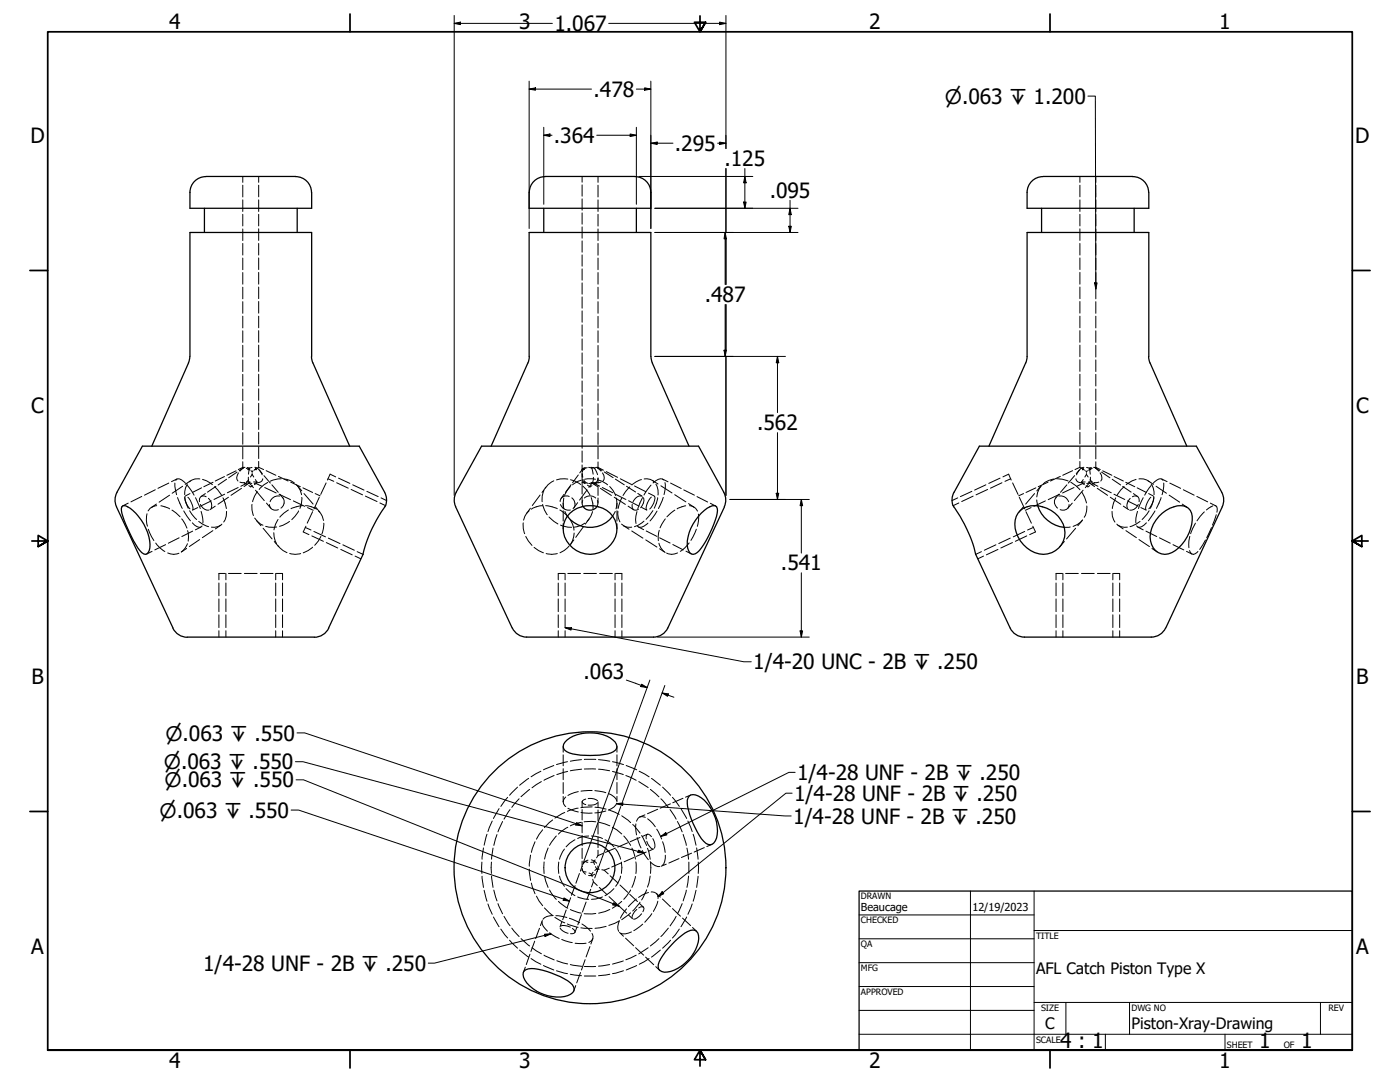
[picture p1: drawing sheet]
<svg xmlns="http://www.w3.org/2000/svg" width="559mm" height="432mm" viewBox="0 0 559 432" stroke-linecap="round" stroke-linejoin="round" font-family="sans-serif">
<!-- layer: Hidden (ANSI) -->
<g fill="none" stroke="#000" stroke-width=".4">
<path d="M96.9 70.4v2.4M96.9 73.9v4.7M96.9 79.8v4.6M103.3 70.4v2.4M103.3 73.9v4.6M103.3 79.8v4.6M232.3 70.4v2.3M232.3 73.8v4.5M232.3 79.4v4.5M238.7 70.4v2.4M238.7 73.9v4.7M238.7 79.8v4.6"/>
<path d="M431 70.4v2.4M431 73.9v4.6M431 79.8v4.6M437.4 70.4v2.4M437.4 73.9v4.7M437.4 79.8v4.6M96.9 85.5v4.7M96.9 91.4v4.6M96.9 97.2v4.6M103.3 85.5v4.7M103.3 91.3v4.6M103.3 97.2v4.6"/>
<path d="M232.3 85v4.5M232.3 90.6v4.5M232.3 96.1v4.5M238.7 85.5v4.7M238.7 91.4v4.6M238.7 97.2v4.7M431 85.5v4.7M431 91.3v4.6M431 97.2v4.6M437.4 85.5v4.7M437.4 91.4v4.6M437.4 97.2v4.6"/>
<path d="M96.9 103v4.6M96.9 108.8v4.6M96.9 114.6v4.7M103.3 102.9v4.7M103.3 108.7v4.7M103.3 114.6v4.6M232.3 101.7v4.5M232.3 107.3v4.5M232.3 112.9v4.5M232.3 118.5v4.5M238.7 103v4.6M238.7 108.8v4.6"/>
<path d="M238.7 114.6v4.7M431 102.9v4.7M431 108.7v4.7M431 114.6v4.6M437.4 103v4.6M437.4 108.8v4.6M437.4 114.6v4.7M96.9 120.4v4.6M96.9 126.2v4.7M96.9 132v4.7M96.9 137.8v4.7M103.3 120.3v4.7"/>
<path d="M103.3 126.2v4.6M103.3 132v4.6M103.3 137.7v4.7M232.3 124.1v4.5M232.3 129.7v4.5M232.3 135.3v4.5M238.7 120.4v4.6M238.7 126.2v4.7M238.7 132v4.7M238.7 137.9v4.6M431 120.3v4.7M431 126.2v4.6"/>
<path d="M431 132v4.6M431 137.7v4.7M437.4 120.4v4.6M437.4 126.2v4.7M437.4 132v4.7M437.4 137.8v4.7M96.9 143.6v4.7M96.9 149.4v4.7M96.9 155.3v4.6M103.3 143.6v4.6M103.3 149.4v4.6M103.3 155.1v4.7"/>
<path d="M232.3 140.8v4.6M232.3 146.4v4.5M232.3 152v4.5M232.3 157.6v4.5M238.7 143.6v4.7M238.7 149.5v4.6M238.7 155.3v4.6M431 143.6v4.6M431 149.4v4.6M431 155.1v4.7M437.4 143.6v4.7M437.4 149.4v4.7"/>
<path d="M437.4 155.3v4.6M96.9 161v4.7M96.9 166.9v4.6M96.9 172.7v4.6M96.9 178.5v4.6M103.3 161v4.6M103.3 166.8v4.6M103.3 172.5v4.7M103.3 178.4v4.6M232.3 163.2v4.5M232.3 168.8v4.5M232.3 174.4v4.5"/>
<path d="M232.3 180v4.5M238.7 161.1v4.6M238.7 166.9v4.6M238.7 172.7v4.7M238.7 178.5v4.6M431 161v4.6M431 166.8v4.6M431 172.5v4.7M431 178.4v4.6M437.4 161v4.7M437.4 166.9v4.6M437.4 172.7v4.6"/>
<path d="M437.4 178.5v4.6M56.6 198.1l-4.3 2.2M62 195.5l-4.3 2.1M67.4 192.8l-4.3 2.1M67.7 197.6l-4.2 2.8M69.8 192.8l.7 4.6M70.2 191.7l.2-.4a2.46 2.46 0 0 1 3.1 1l.5 .5M70.6 191.1l-2.1 1.1M70.9 198.6l1.9 4.3M72.9 194.1l-4.2 2.7M73.8 198.6l1.3 4.2M73.9 198.1a5.7 5.7 0 0 0 1.9 5"/>
<path d="M74.8 193.7l2.7 3.9M74.8 193.2a6.8 6.8 0 0 0-1.1 4.2M75 198.4l1.5 2.4a3.1 3.1 0 0 1 .4 2.7M75.8 197l-1.8 .9M76 191.9l-2.1 1.4M78 198.6l1.9 4.3M79.8 191.1a4.9 4.9 0 0 0-4.2 1.2M80.5 194.7l-3.7 1.8M80.8 191.3l1.7 .6 2.3 1.5M82 197l-1.7 1.1M82.3 198.2a1.71 1.71 0 0 0-2.1 0 1.71 1.71 0 0 0-.6 2M83.2 198.9a3.5 3.5 0 0 1 1.1 4"/>
<path d="M84.3 199.9l-4.3 2.1M85 192.5l-3.7 1.7M85.7 194.2l2.8 3.5M86.2 194.1l-3.4 2.3M89 198.7l1.4 4.2M89.6 190.2l-3.7 1.8M89.7 197.2l-4.3 2.1M90.4 191.3l-3.3 2.2M91.2 198.4l-4.2 2.8M94.2 187.9l-3.6 1.8M94.6 188.4l-3.4 2.3M95.1 194.6l-4.4 2.1"/>
<path d="M95.2 188.7a2.49 2.49 0 0 0-.2 3.3M95.8 192.4l1.7 .3M96.4 194.9l-4.2 2.8M96.9 184.3v2.3M97 186.5l-1.9 .9M97 186.8l-1.2 1.2M97.2 186.6l-1.7 1.2M97.5 192.7l.4 .2M97.5 186.6h-.6l.1 .2M97.5 192.7l.7 .2M97.8 186.5l-.8 .3M97.8 192.9l.8 .5"/>
<path d="M98.2 193l-2.1 1.1M98.3 186.9l.8 .3M98.5 192.3l-.1 .5M98.5 192.3h1.3M98.7 186.6l.9 .2M99.1 187.3v.1M99.1 190.4l.1 1.5 .4 .8M99.1 187.1h.2M99.3 191.4l-.8 .9M99.3 187.4h.1M99.3 187.3l.1 .1M99.3 193.8l.8 .5 .7-.4"/>
<path d="M99.4 187.4l.4 .2M99.4 192.6l1.8 2M99.5 192.7l-2.1 1.5M99.6 186.8l-.4 2.4M99.6 192.7l-.7 .3M99.6 192.7l.9 .2M100.3 187.9l.3 .3M100.6 186.6l-1 .2M100.6 188.2v.3M100.6 189v.4M100.6 189.4l-.7 1M100.6 189.4l.7 1"/>
<path d="M101 187.9l-.4 .3M101.2 192.3h1.4M101.7 186.5a3.5 3.5 0 0 1 2.9 3M101.8 187.4h.2M101.8 187.4l-.4 .2M101.9 187.3l-.1 .1M101.9 191.4l.7 .9M102 195.6l3.5 4.2M102 187v.1M102 187l.2 .5M102 187h.5M102.1 187.4l.1 .1"/>
<path d="M102.2 187.4v.1M102.2 193l2.3 1.1M102.2 193l-.7 .4M102.3 192.8l-.1 .2M102.6 192.3l-.2 .2M102.7 196.2l-1.1 1.8-.8 2.2M103.3 186.5l-.4 .3M103.3 186.5l1.9 .9M103.3 184.1v2.4M103.5 187.6l1.2 1.4M104.9 191.1a1.95 1.95 0 0 1-2.5 1.6l-.9 .2M105.3 189.8l2.6 3"/>
<path d="M105.7 194.6l4.5 2.1M106.2 187.8l3.9 1.9M106.9 192.5l-1.5 .9-2 1.9M108.5 193.5l2.6 3M111.1 190.1l3.9 1.9M111.4 197.2l4.6 2.2M111.7 198a3.3 3.3 0 0 0-3.9 2.2M111.7 197.2l1.2 1.5M112.3 191.1h-1.4l-3 .9M112.7 198.6a2.75 2.75 0 0 1-.6 4.2M113.3 191.1l2.9 .8 1.3 .8M116 192.4l3.9 1.8"/>
<path d="M117.1 199.9l4.5 2.2M118.3 193.5a6.8 6.8 0 0 1 2 3.9M118.7 193.8l1.8 2.1M120.5 198.5l-.2 2.3-.6 2.1M120.9 194.7l3.9 1.8M121.3 197l3.7 4.2M125.8 197l2 .9M127.4 198.4l-2.1 4.7M130.2 192.7l-2.2 4.6M130.9 191.1l2.3 1M131.8 189.2l-1.1 2.4M134.4 192.7l4.6 2.1"/>
<path d="M140.1 195.3l4.6 2.2M145.9 198l4.6 2.2M215.6 197.5l-3.1 4.2M217.1 195.8a7.5 7.5 0 0 0-.7 4.4M217.9 194.4l-1.6 2.1M221 191.9a8.2 8.2 0 0 0-3.4 2.9M225 198.8l-.2 2.1 .3 2.2M225.1 197.3l-1.1 1.6M226.6 191.2l-3-.1-1.5 .4M227.2 198.1a2.46 2.46 0 0 0-3.6 2.1M227.6 194.2l-1.2 1.5-1 2M227.7 191.5l1.6 .4 2.5 1.5"/>
<path d="M228 193.4l-2.3 3.1M228.2 198.7a2.77 2.77 0 0 1 .5 4.2M230.8 189.5l-2.3 3.2M232.3 191.5l-1.6 .6-2.2 1.4M232.3 187.9l.1 .3M232.3 189l.1 .4M232.3 185.5v2.3M232.3 188.8v2.3M232.3 192.3v4.9M232.3 198.4v2.4M232.3 192.3h.4M232.3 192.3l1.1 .7"/>
<path d="M232.4 187.4v.1M232.4 187.4l-.1 .2M232.4 188.2l-.1 .3M232.4 189.4l-.1 1M232.4 189.4l.2 1M232.5 191.4l.3 .9 1.1 .5M232.5 187v.2M232.5 187.9l-.1 .3M232.5 187.2v.1M232.5 187.2l-1.1 1.5M232.6 199.8l-.3 1.4 .4 .9M232.7 194l1.5 1.5 1.3 2"/>
<path d="M232.9 187.4l-.2 .2M232.9 187.1v.3M232.9 187.3v.1M233 191.5l.5 .8M233.1 192.3h.4M233.3 198.8a3.2 3.2 0 0 1 4.4 0M233.4 191.3h4.3M233.5 192.3l1.1 .5M233.6 186.6l-1.1 .6M234.3 195.5l-3 4.1M234.4 186.6l-1.4 .6M234.4 193.6l1.1 .7 .8-.5"/>
<path d="M234.9 186.5l1.3 .3M235.8 186.5l1.4 .3M236 198.6l.6 2.2 .1 2.2M236.2 192.7l-1.2 .3M236.2 192.7l.6 .3M236.2 186.8l.5 2.4M236.3 192.8l2.2 1.4M236.5 192.5l-1.5 2M236.9 190.5l-.3 1.8-.4 .4M237 192.7l.4 .3M237 192.7a1.56 1.56 0 0 0 1.7-1.9v1.9M237 192.7l-1.2 .3"/>
<path d="M237 186.6l-.8 .2M237.2 186.8l1.3 2.6M237.2 193l2.1 1M237.8 186.6l-.6 .2M237.9 186.5l.7 .3M237.9 192.8l-.8 .6M238.2 192.7l-.7 .2M238.2 192.7l-.4 .2M238.4 186.5l.3 .1-.1 .2M238.4 199.8l.2 1.4-.3 .9M238.4 186.6l1.9 1.2M238.6 186.8l1.3 1.2"/>
<path d="M238.6 186.5l2.3 1.1M238.7 191.5l1.6 .6 2.2 1.4M238.7 184.3v2.3M238.7 193.7v4M238.7 198.8v2M239.6 194.9l4.4 2.8M239.9 192.4l-1.7 .3M240.4 194.6l4.2 2.1M240.5 188.7a2.49 2.49 0 0 1 .2 3.3M241.2 188.3l3.5 2.3M242 188.2l4.5 2.3M243.3 194.2l1.4 1.5 1 2"/>
<path d="M245.2 198.4l4.4 2.9M245.6 191.2l3.6 2.3M245.6 197.2l4.2 2.1M246 198.8a7.5 7.5 0 0 1-.1 4.3M247.6 191.1l4.5 2.3M248.2 198.8l-1.4 4.1M250.1 194.1l3.6 2.2M250.9 199.8l4.2 2.2M251.4 194.3l-2.7 3.4M253.2 193.9l4.5 2.3M254.6 196.9l1.7 1.2M256 191.4l-2.2 .9-1.6 1.2"/>
<path d="M256 197.9a3.3 3.3 0 0 0-3.3 2.4M256.5 198.6l-1.9 4.4M256.8 198.6a3.4 3.4 0 0 1-1.1 4M257.1 191.1a4.1 4.1 0 0 1 4 1.3M258.8 196.8l2.3 1.1M259.8 193.6l-2.8 3.9M260 198.4l-1.6 2.4a2.49 2.49 0 0 0-.3 2.7M260.4 191.7l2.2 1.5M261.2 198.1a5.2 5.2 0 0 1-1.9 5M261.8 193.2a6.5 6.5 0 0 1 .8 4.3M262.5 198.6l-.5 2.2-.9 2M263.8 193.9l4.4 2.8"/>
<path d="M264.5 191.2l2.1 1.1M264.7 198.5l-1.9 4.4M264.9 191.5a2.36 2.36 0 0 0-3.2 .4l-1 .8M265.4 192.6a9.6 9.6 0 0 1-.4 4.8M267.7 192.8l4.2 2.1M269.3 197.4l4.4 2.9M272.9 195.5l4.3 2.1M278.2 198.2l4.2 2.1M388.4 198l-4.5 2.2M394.2 195.3l-4.6 2.2M399.9 192.7l-4.5 2.1M402.6 189.2l1 2.4"/>
<path d="M403.4 191.1l-2.3 1M404.2 192.7l2.1 4.6M406.8 198.4l2.2 4.7M408.6 197l-2 .9M412.9 197l-3.5 4.2M413.4 194.7l-3.9 1.8M413.8 199.5l.4 2.4M415.5 194a7.2 7.2 0 0 0-1.7 4.3M415.6 193.8l-1.8 2.1M417.3 199.9l-4.6 2.2M418.3 192.4l-3.9 1.8M420.6 191.2a7.6 7.6 0 0 0-4.2 2"/>
<path d="M421.6 198.6a2.75 2.75 0 0 0 .5 4.2M421.8 191.1l2.3 .2 2.2 .7M422.7 198a3.3 3.3 0 0 1 3.8 2.2M422.7 197.2l-1.3 1.5M423 197.2l-4.6 2.2M423.2 190.1l-3.9 1.9M425.8 193.5l-2.5 3M427.4 192.5l2 1.3 1.6 1.7M428.1 187.8l-3.9 1.9M428.7 194.6l-4.6 2.1M428.9 189.8l-2.5 3M429.5 191.1a1.93 1.93 0 0 0 2.4 1.6l1 .2"/>
<path d="M430.8 187.6l-1.2 1.4M431 186.5l.2 .1M431 186.5l-1.9 .9M431 184.1v2.4M431.4 186.7l.4 .2M431.7 192.3h1.4M431.7 192.3l.3 .5M431.8 196.4l1.1 2.1 .7 2.2M432.1 192.8v.2M432.1 187.4v.1M432.1 193l-2.3 1.1M432.1 193l.7 .4"/>
<path d="M432.2 187.4l-.1 .1M432.3 187l.1 .1M432.3 187l-.2 .5M432.3 187l-.3 .1M432.3 195.6l-3.5 4.2M432.4 187.4h.1M432.4 191.4l-.7 .9M432.4 187.3l.1 .1M432.5 187.4l.4 .2M432.6 186.5a3 3 0 0 0-2.6 2.2l-.3 .8M433.3 187.9l.3 .3M433.6 188.2v.3"/>
<path d="M433.6 189v.4M433.6 189.4l.7 1M433.6 189.4l-.6 1M433.7 186.6l1.1 .2M434.1 187.9l-.5 .3M434.5 192.3h1.4M434.7 192.7l.7 .3M434.7 192.7l-.9 .2M434.8 186.8l.4 2.4M434.8 192.7l2.1 1.5M434.9 187.4h.1M434.9 187.4l-.4 .2"/>
<path d="M434.9 192.6l-1.7 2M435 187.3l-.1 .1M435 193.8l-.8 .5-.7-.4M435.1 191.4l.8 .9M435.2 187.1h-.1M435.2 190.4v1.5l-.5 .8M435.2 187.2l.1 .1M435.2 187.1v.1M435.3 187.4l.1 .1M435.6 186.6l-.8 .2M435.9 192.3l.1 .5M436 186.9l-.8 .3"/>
<path d="M436.1 193l2.1 1.1M436.5 186.5l.8 .3M436.8 186.6h.6l-.1 .2M436.9 192.7l-1.2 .7M436.9 192.7l-.8 .2M437.1 186.6l1.7 1.2M437.3 186.8l1.3 1.2M437.3 186.5l1.9 .9M437.4 184.3v2.3M438 194.9l4.1 2.8M438.6 192.4l-1.7 .3M439.1 188.7a2.62 2.62 0 0 1 .3 3.3"/>
<path d="M439.3 194.6l4.2 2.1M439.7 188.4l3.3 2.3M440.1 187.9l3.7 1.8M443.2 198.4l4.2 2.8M443.9 191.3l3.4 2.2M444.6 197.2l4.3 2.1M444.7 190.2l3.7 1.8M445.3 198.7l-.9 2.1-.4 2.1M448.1 194.1l3.4 2.3M448.7 194.2l-1.3 1.3-1.5 2.2M449.3 192.5l3.6 1.7M450 199.9l4.3 2.1"/>
<path d="M451.1 198.9a3.6 3.6 0 0 0-1 4M452 198.2a1.7 1.7 0 0 1 2.1 0 1.7 1.7 0 0 1 .6 2M452.4 197l1.6 1.1M453.5 191.3l-1.6 .6-2.4 1.5M453.9 194.7l3.7 1.8M454.6 191.1a5 5 0 0 1 4.2 1.2M456.3 198.6l-1.9 4.3M458.3 191.9l2.1 1.4M458.5 197l1.8 .9M459.4 198.4l-1.6 2.4a3.1 3.1 0 0 0-.4 2.7M459.5 193.7l-2.6 3.9M459.5 193.2a6.2 6.2 0 0 1 1.1 4.2"/>
<path d="M460.4 198.1a5.9 5.9 0 0 1-1.9 5M460.5 198.6l-.8 3.1-.5 1.1M461.5 194.1l4.1 2.7M463.4 198.6l-1.8 4.3M463.7 191.1l2.1 1.1M464.2 191.7l-.3-.4a2.52 2.52 0 0 0-3.1 1l-.5 .5M464.5 192.8l-.2 2.7-.5 1.9M466.7 197.6l4.2 2.8M466.9 192.8l4.3 2.1M472.3 195.5l4.3 2.1M477.7 198.1l4.3 2.2M51.2 200.8l-2.2 1.1"/>
<path d="M58.7 205a8.9 8.9 0 0 0 .2 5M59.2 211.2l2.2 4.5M62.2 216.7l1.6 1.9 2 1.5M62.4 201.2l-2.1 1.4M62.5 201.8a4.5 4.5 0 0 0-3.4 2.1M64.2 201.9l3.5 1.2M66.1 217.4l-4.3 2.1M68.6 203.6l3.3 2.6M71.5 214.6l-4.3 2.2M72.5 207.1l2.1 3.7M73.3 203.9l2.7 3.9M74.8 217a6.5 6.5 0 0 1-2.5 3.3l2.2-1.4"/>
<path d="M74.9 211.8l.3 2.4-.1 1.8M75.7 203.8l2.8 3.5M76.8 208.7a3.6 3.6 0 0 0 3.3 1.7l.5-.5M76.9 212l-4.3 2.1M78.9 202.6l-2.1 1M79.3 208.1l1.5 1.1 2.4 1M79.7 215.3l-4.1 2.8M80 201.3a3.5 3.5 0 0 0 3.4 2.3M80.1 210.4l-2.1 1.1M80.3 204.1l.6 2.7 .1 1.9M85 211.8l-4.2 2.8M85.9 202l-2.1 1.4"/>
<path d="M88.1 209.6l-2.1 1.5M88.6 209.2a4.8 4.8 0 0 1-4.2 1.2M90.4 204.1a6.6 6.6 0 0 1-1.1 4.2M100.6 201.3v2.2l.6 2.2M101.7 206.8l1 1.3 2.3 1.5M102.4 207.7l1.7 2.1M105 210.8l3.6 4.3M106 210.1l1.3 .3 3.1-.1M106.4 200.8l1.7 2M107.6 201.4a2.39 2.39 0 0 0 3.5 2M109.3 212.6l.1 1.6 1 2.7M109.5 216.1l1.8 2.1"/>
<path d="M111 207.3l-1 1.9-.7 2.3M111 217.8a7.9 7.9 0 0 0 3.6 2.7M115.1 203.5l-1.8 1.3-1.6 1.6M115.6 208.1l-2.6 1.5-1.4 .5M119.2 203.9l-2.7 3.5M120.7 201.8l-2.5 .4-2.1 .8M121.9 210.5l2.2 1M121.9 201.8a8.7 8.7 0 0 1 4.4 1.4M122.1 210l-1.1 2.3M122.7 202.6l2.3 1M124.8 218.4l-1.8 1.3-2 .9M124.8 204.2l-2.2 4.6"/>
<path d="M125.3 212.1l4.6 2.1M125.9 202.2l1.7 2.1M127.1 203.9a6.9 6.9 0 0 1 2.1 3.8M128.1 214.1l-1 1.8-1.5 1.7M129.2 208.8l-.1 2.1-.6 2.1M131.1 214.8l4.6 2.1M136.8 217.4l4.6 2.2M151.6 200.7l2.3 1.1M208.9 208.7v2.2l.5 2.1M209.9 214.1l1 1.8 1.4 1.8M211.2 203.8l-1.7 2.3-.5 1.5M211.7 202.8l-1.5 2.1"/>
<path d="M213.2 218.4l1.7 1.3 2 .9M216.6 201.8a8.6 8.6 0 0 0-4.5 1.4M216.6 201.3l.7 2.2 1.1 1.9M217.8 201.8l2.5 .4 2.1 .8M219.1 206.3l3.6 2.8M223.5 203.5l1.8 1.3 1.6 1.6M223.7 209.5l2.9 .9h1.6M223.7 201.4a3.4 3.4 0 0 0 3.9 2.1M224.8 200.8v2M224.8 203.8v4.2M224.8 209v2.1M225.5 204.1l.9 1.9"/>
<path d="M227.1 217.9l-1.9 1.8-1.7 .9M227.6 207.4l.9 1.8 .6 2.4M229 215.5l-1.5 2.1M229.2 212.7l-.7 3.2-.7 1.1M230.6 200.6l-1.5 2M232.9 210.2l-3.1 4.2M233.4 208.8l-1.3 .8-2.9 .8M235.1 207.1l-1.5 2.1M236.5 204.2a7.2 7.2 0 0 1-2.2 3.8M245.6 204.1l-1.1 1.9M246.3 200.8v2M246.3 203.8v4.2"/>
<path d="M246.3 209v2.1M246.6 204a6.8 6.8 0 0 0 .9 4.3M248.1 209.2a4.4 4.4 0 0 0 4.1 1.2M248.9 209.8l2.2 1.4M250.7 202l2.2 1.5M252.2 211.9l4.4 2.9M252.3 201.3a1.61 1.61 0 0 0 .5 2 1.61 1.61 0 0 0 2 0M254.3 204.2l-.1 .1a8 8 0 0 0-.3 4.6M254.8 210.3l2.1 1.1M256.1 202.5l2.1 1.1M257 208l-2.3 1.6-1.5 .6M257.7 215.5l4.5 2.8"/>
<path d="M257.9 211.9l4.3 2.2M258.6 208.8a4.1 4.1 0 0 1-4 1.4l-.2-.2M260.6 203.8l-2.7 3.5M262.3 204l-2.8 3.9M263 216.8a6.3 6.3 0 0 0 2.2 3.4M263.1 211.6l-.4 2.6 .1 1.6M263.3 219l2.2 1.5M263.3 214.6l4.2 2.1M265.6 207.1l-2.1 3.5M268.5 217.3l4.2 2.2M269.4 203.6l-3.2 2.6M273.7 201.9l-3.4 1.2"/>
<path d="M273.8 220l2.1 1M274.8 201l2.3 1.4M275.1 216.7l-1.7 1.9-1.9 1.4M275.2 201.8a3.9 3.9 0 0 1 3.2 2.2M277.9 211.2l-2.1 4.4M278.8 205.2v2.4l-.5 2.5M283.5 200.9l2.1 1M382.7 200.7l-2.3 1.1M397.5 217.4l-4.6 2.2M403.2 214.8l-4.5 2.1M408.5 202.2l-1.8 2.1M409 212.1l-4.6 2.1"/>
<path d="M409.5 204.2l2.2 4.6M411.5 202.6l-2.2 1M412.2 210l1.1 2.3M412.4 210.5l-2.3 1M424.8 216.1l-1.8 2.1M426.7 201.4a2.39 2.39 0 0 1-3.5 2M427.2 210.3l-2.4 .1M428 200.8l-1.8 2M429.3 210.8l-3.6 4.3M432 207.7l-1.8 2.1M432.1 207.5a7.3 7.3 0 0 1-3.8 2.6M433.8 201.9a7 7 0 0 1-1 4.5"/>
<path d="M443.9 204.1a6.6 6.6 0 0 0 1.1 4.2M445.8 209.2a4.8 4.8 0 0 0 4.2 1.2M446.2 209.6l2.1 1.5M448.4 202l2.1 1.4M449.4 211.8l4.2 2.8M454 204.1l-.6 2.7v1.9M454.2 210.4l2.1 1.1M454.3 201.3a3.3 3.3 0 0 1-3.4 2.3M454.6 215.3l4.2 2.8M455 208.1l-1.5 1.1-2.5 1M455.4 202.6l2.1 1M457.4 212l4.3 2.1"/>
<path d="M457.6 208.7a3.6 3.6 0 0 1-3.4 1.7l-.6-.5M458.7 203.8l-2.8 3.5M459.8 218.9l2.1 1.4M461 203.9l-2.7 3.9M462.8 214.6l4.3 2.2M468.2 217.4l4.3 2.1M471.9 201.2l2.1 1.4M474.8 219.7l.9 1.3a2.14 2.14 0 0 0 2.5-.9M474.9 214.1l-.4 1.8v2.7M477.1 208.8l-1.9 4.2M480.7 204.3l-2.9 3.5M481.1 215.5l-2.2 3.8"/>
<path d="M483.1 200.8l2.2 1.1M483.6 210.6l-2 4M484.1 201.9l-2.6 1.6M484.9 201.8l.4 .1a2.38 2.38 0 0 1 .4 2.5M485.5 205.4l-1.6 4.1M60.7 220l-2.2 1.1M66.9 220.7a5.3 5.3 0 0 0 4.5 .1M87.4 228.9h2.5M90.2 228.9v2.5M90.2 232.7v5M90.2 239v5.1M91.2 228.9h5.1"/>
<path d="M97.5 228.9h5.1M103.9 228.9h5.1M110 228.9v2.5M110 232.7v5M110 239v5.1M110.2 228.9h2.6M115.6 220.9a7.1 7.1 0 0 0 4.4 0M142.6 220.2l2.3 1M218 220.9a7.9 7.9 0 0 0 4.4 0M222.8 228.9h2.6M225.6 228.9v2.5M225.6 232.7v5"/>
<path d="M225.6 239v5.1M226.6 228.9h5.1M233 228.9h5.1M239.3 228.9h5.1M245.5 228.9v2.5M245.5 232.7v5M245.5 239v5.1M245.7 228.9h2.5M270.4 220.7a4.7 4.7 0 0 1-4.3 0M391.7 220.2l-2.3 1M421.5 228.9h2.6M424.2 228.9v2.5"/>
<path d="M424.2 232.7v5M424.2 239v5.1M425.3 228.9h5.1M431.7 228.9h5.1M438 228.9h5.1M444.2 228.9v2.5M444.2 232.7v5M444.2 239v5.1M444.4 228.9h2.5M473.6 220l2.1 1.1M90.2 245.4v5M90.2 251.7v2.6"/>
<path d="M110 245.4v5M110 251.7v2.6M225.6 245.4v5M225.6 251.7v2.6M245.5 245.4v5M245.5 251.7v2.6M424.2 245.4v5M424.2 251.7v2.6M444.2 245.4v5M444.2 251.7v2.6M224.8 297.9v2.3M246.3 297.9v2.3"/>
<path d="M202.6 318.2l-2.7 3.6M206.6 314.1l-3.2 3.3M207.2 318.8l-2.9 3.4M211 310.6l-3.6 2.8M211.4 315l-3.4 2.9M215.9 307.8l-3.9 2.2M216.1 311.9l-3.8 2.5M221 305.5l-4.1 1.7M221.2 309.5l-4.1 1.9M224.8 320l.2 .9 .8 1M224.8 301.2v4.4M224.8 306.8v4.3"/>
<path d="M224.8 312.3v4.4M224.8 317.8v2.2M225.8 318.1l-.8 1.1-.2 .8M226.5 304l-4.4 1.1M226.6 307.8l-4.4 1.3M230.8 315.9l-4.1 1.5M232.1 303.1l-4.5 .7M232.2 307l-4.6 .6M232.3 320l.2 .4 1.3 .7M232.3 320v2.1M233.2 303.1h4.6M233.2 306.9h4.5"/>
<path d="M233.8 318.9l-1.3 .6-.2 .5M234.8 318.7l.1-.1a5 5 0 0 1 3.6 .9M236.3 315.5l-4.4 .2M237.4 315.5l4.4 .9M238.7 320v2.1M238.9 303.1l4.5 .7M238.9 307l4.4 .6M242.8 316.7a5.1 5.1 0 0 1 3.3 2.8M244.5 304l4.4 1.1M244.5 307.8l4.3 1.3M246.3 301.2v4.4M246.3 306.8v4.3"/>
<path d="M246.3 312.3v4.4M246.3 317.8v2.2M249.8 309.5l4.1 1.9M249.9 305.5l4.2 1.7M255 311.9l3.7 2.4M255.1 307.8l4 2.2M259.6 315l3.4 3M260 310.6l3.6 2.8M263.8 318.8l3 3.4M264.5 314.1l3.2 3.3M268.4 318.2l2.7 3.6M272.6 318.6l-4.1 1.8"/>
<path d="M275.7 317.3l-2.1 .8M193 338.4l-.6 4.5M194.4 332.9l-1.2 4.4M196.5 327.7l-1.7 4.2M196.8 338.5l-.6 4.4M198.4 333.1l-1.3 4.3M199.2 322.7l-2.2 3.9M200.6 327.9l-1.8 4.1M203.6 323.1l-2.4 3.8M213.6 335.9l-1.5 4.3M216.6 331.2l-2.5 3.7M218.8 338.4l-1.4 4.4"/>
<path d="M220.6 327.2l-3.3 3.1M222.1 333.6l-2.8 3.8M225.4 324.2l-3.9 2.3M226.6 330.1l-3.7 2.8M226.7 322.6l4.1 1.4M230.8 322.5l-4.4 1.3M231.9 324.2l4.4 .3M232 328.2l-4.4 1.4M232.3 323.1v4.1M232.3 328.2v4.2M232.3 333.4v4.1M232.3 338.5v4.1"/>
<path d="M233.2 328h4.6M236.3 322l-4.5 .3M237.5 322.1l4.4 .8M238.5 320.4a4.5 4.5 0 0 1-3.7 .9M238.7 323.2v4.3M238.7 328.5v4.4M238.7 333.9v4.4M238.7 339.3v2.1M239 328.1l4.4 1.5M241.8 323.7l-4.4 .7M243 323.2l4.1 1.8M244.4 330.1l3.8 2.7"/>
<path d="M245.6 338.5l-4 1.7M246.1 320.5a4.9 4.9 0 0 1-3.3 2.8M248.2 325.6l3.5 2.7M249 333.6l2.7 3.8M250.5 336.4l-3.9 1.7M252.2 338.5l1.4 4.3M252.5 329.1l3 3.4M253.8 328.8l.3 4.4M254.3 334.3l1.5 4.1M255.4 326l-.7 .5-.6 1.2M255.4 326l.9-.1 1.3 .3M255.5 334.2l-4 1.7"/>
<path d="M256.1 333.4l2 4M256.3 339.4l2.5 3.7M257.4 325.2l-2 .8M258.2 335.7v.2a5 5 0 0 0 2.2 2.9M258.4 332.9h.5l1.1 1M258.4 332.9l-.5 1.1v.8M258.4 332.9l-2 .9M258.4 338.5l1.1 4.4M258.5 326.8l3.1 3.1M260.5 334.7l.2 .1a4.6 4.6 0 0 1 .5 3.7M260.9 338.8l-1.9 .9M262.1 330.9l2 3.9"/>
<path d="M262.5 323l-4.1 1.7M264.5 335.9l1 4.3M267.5 323.1l2.4 3.8M267.6 320.8l-4.1 1.7M270.4 327.9l1.9 4.1M271.8 322.7l2.3 3.9M272.7 333l1.2 4.4M274.2 338.5l.6 4.4M274.6 327.7l1.7 4.2M276.7 332.9l1.1 4.4M278.1 338.4l.5 4.5M281.1 338.3l-4 1.7"/>
<path d="M284.2 337l-2.1 .8M192.3 344v4.6M192.4 349.7l.6 4.4M193.2 355.3l1.2 4.4M196.2 344v4.6M196.2 349.6l.6 4.5M197.1 355.2l1.3 4.3M211.3 346.8l.5 4.5M211.8 341.2l-.5 4.5M212.1 352.4l1.5 4.3M214.1 357.6l2.5 3.8M217.2 344v4.6"/>
<path d="M217.4 349.8l1.4 4.3M219.3 355.2l2.8 3.7M222.9 359.7l3.7 2.8M227.8 358.3l-1.4 3.8M229.6 353.4l-1.5 3.9M231.3 348.6l-1.4 3.9M232.3 345.7l.1 .1M232.3 346.5l.5 1.4M232.3 343.7v2M232.3 345.7l-.7 2M232.4 347v.1M232.4 347.3v.1"/>
<path d="M232.5 347.2v.1M232.5 347.3h.1M232.8 347.9l1.1 .1M232.8 347.9l.9 1M232.9 344.4v.2M232.9 344.3l.1 .1M233.5 343.8l-.9 1.2M233.9 360l-1.4 4M234.7 343.3l-1.2 .5 1.1 .3M235.1 348.4l1.1 .5M235.8 354.9l-1.5 4.1M236 343.2l1.2 .5 .9 .8"/>
<path d="M236.2 348.9l.1 1M236.6 350.9l.3 1M236.7 348.1l-.5 .8M236.9 351.9l-.8 2M236.9 351.9l1.5 1.5M237 344l.3 1M237 344l-1.2 .2M237.4 348.9l-1.2 .5h-1.3M237.6 343.2l-.6 .8M237.7 345.9l.5 .9M238.2 346.8l-.8 .6M238.2 346.8l1 .1"/>
<path d="M238.6 345.6v1.2l-.4 1.2M238.7 341.4l-.6 .9M239.2 354.1l3.1 3M240.2 347.1l1 .2M240.7 340.6l-2 .8M241.2 347.3l1.6 1.4M243.1 357.8l3.1 2.9M243.2 346.5l-2 .8M243.5 349.5l3.2 2.9M247.5 353.2l3.1 2.9M248.1 344.3l-3.9 1.7M248.2 359.7l-3.8 2.8"/>
<path d="M251.3 356.9l3.1 2.9M251.7 355.2l-2.7 3.7M253 342.2l-3.9 1.7M253.6 349.8l-1.4 4.3M253.8 344v4.6M254 358.8l-3.2 3M257.9 340l-3.9 1.8M258.1 355.1l-2 4.1M258.8 356.2l-3.9 1.9M259.5 349.6l-1.1 4.4M259.5 343.9a4.8 4.8 0 0 0 3.8 1.9M259.7 344v4.6"/>
<path d="M259.9 356l1.3 .1 .8 .5M262 356.6l.5 .7 .1 1.3M262 356.6l1.6 1.4M262.6 359.7l-1.8 4M264.4 358.8l3.2 3M265.6 341.3a5 5 0 0 1-1.2 4.1M265.9 344.9l-2 .8M271 342.6l-4 1.8M273.9 355.2l-1.2 4.3M274.8 349.6l-.6 4.5M275 344v4.6M276 340.5l-4 1.7"/>
<path d="M277.8 355.3l-1.1 4.4M278.6 349.7l-.5 4.4M278.7 344v4.6M194.8 360.7l1.7 4.2M197 366l2.2 3.8M198.8 360.6l1.8 4.1M199.9 370.8l2.7 3.5M201.2 365.7l2.4 3.7M203.4 375.2l3.2 3.2M204.3 370.4l2.9 3.4M207.4 379.2l3.6 2.8M208 374.6l3.4 2.9"/>
<path d="M212.3 378.2l3.8 2.4M213.4 375.6l-1.5 4.1M215.3 370.5l-1.5 4.1M216.3 367.9a5 5 0 0 0 2.2 3.7M216.5 367.3l-.8 2.1M217.3 362.3l3.3 3.1M219.4 372.2l3.8 2.3M220.8 365.4a4.8 4.8 0 0 0-4.1 1.4M221.5 366.1l3.9 2.2M221.9 365.4l4.4 .7M223.6 370.4a4.7 4.7 0 0 0 3.2 2M223.9 369.6a4.8 4.8 0 0 1 3.7 .4"/>
<path d="M224.2 374.9l4.2 1.3M224.2 368l-.7 1.9M226 363.2l-1.4 3.8M226.4 368.7l4.4 1.4M227.3 366.5l4 1.7M227.6 363l4.4 1.4M228.5 370.5l1 1.1v.4M229.5 372l-.3 .4-1.5 .2M229.6 376.4h4.3M230.3 370.1l-.8 1.9M231.8 370.3l4.5 .2M232.1 365l-1.5 4.1"/>
<path d="M232.3 368.7l3.4 2.9M235.5 377.8l-1.6 4.1M236.3 372.6l.4 1.2-.1 .8M236.6 374.6l-.5 .8-1.1 .7M236.6 374.6l-.8 2.1M237.8 364.6h-4.6M241.9 369.7l-4.4 .8M243.4 363l-4.4 1.4M247 361.5l3.1 2.9M247.1 367.5l-4.1 1.8M247.2 367.4a4.8 4.8 0 0 0-.2 4.3M247.3 372.1l1.6 1.5"/>
<path d="M249.7 374.4l3.2 3M250.1 362.7l-2.5 3.7M250.9 365.2l1.6 1.4M251.7 364.3l-3.5 2.7M252 371.9a5.1 5.1 0 0 1-4.3 .5M253.7 378.2l3.2 3M254.2 362.9l-.1 .1a4.7 4.7 0 0 0-1.8 3.2M255.3 360.6l1.5 1.4M255.5 360l-3 3.5M256.1 364.7l-.1 .1a5.1 5.1 0 0 1-3.1 2M256.5 368.8l-3.5 2.6M256.8 362l.2 .5-.4 1.4"/>
<path d="M256.8 362l-.5-.2-1.3 .5M258.7 378.2l-3.7 2.5M260.2 364.6l-2.8 3.4M263 374.6l-3.4 2.9M263.6 379.2l-3.6 2.8M266.8 370.4l-3 3.4M267.7 375.2l-3.2 3.2M268.4 362.6l3.2 3M269.9 365.7l-2.4 3.8M271.1 370.8l-2.7 3.5M272.3 360.6l-1.9 4.1M272.4 366.4l3.3 3"/>
<path d="M274.1 366l-2.3 3.8M276.3 360.7l-1.7 4.2M276.4 370.1l1.7 1.6M209.7 386l-.8 2M211.5 380.8l-1.4 4.1M212 382.5l3.9 2.3M216.9 385.3l4.1 1.8M217.1 381.2l4.1 1.9M222.1 387.4l4.4 1.2M222.2 383.4l4.4 1.3M227.6 388.8l4.5 .6M227.6 384.9l4.6 .7"/>
<path d="M229.8 393.3l-.8 2.1M231.7 388.1l-1.5 4.1M233.2 389.5h4.6M233.2 385.7h4.5M233.6 383l-1.5 4.1M243.3 384.9l-4.4 .7M243.4 388.8l-4.5 .6M248.8 383.5l-4.3 1.2M248.9 387.4l-4.4 1.2M253.9 381.2l-4.1 1.8M254.1 385.3l-4.2 1.8M257.7 382l3.2 3"/>
<path d="M259.1 382.5l-4 2.3M261.7 385.8l1.6 1.5"/>
</g>
<circle cx="232.9" cy="187.4" r=".19" fill="#000"/>
<!-- layer: Hidden Narrow (ANSI) -->
<g fill="none" stroke="#000" stroke-width=".4">
<path d="M131.8 189.2l2.2 1.1M135.1 190.8l4.5 2.1M140.8 193.5l4.5 2.1M146.4 196.1l4.5 2.1M152.1 198.7l2.2 1.1M382.3 198.7l-2.3 1.1M387.9 196.1l-4.6 2.1M393.5 193.5l-4.5 2.1M399.2 190.8l-4.5 2.1M402.6 189.2l-2.3 1.1M121 212.3l2.3 1.1M124.5 213.9l4.6 2.1"/>
<path d="M130.2 216.5l4.6 2.2M136 219.3l4.6 2.1M398.3 219.3l-4.6 2.1M404.1 216.5l-4.6 2.2M409.8 213.9l-4.5 2.1M413.3 212.3l-2.3 1.1M87.4 228.9v2.5M87.4 232.7v5M87.4 239v5.1M112.8 228.9v2.5M112.8 232.7v5M112.8 239v5.1"/>
<path d="M141.7 221.9l2.3 1.1M222.8 228.9v2.5M222.8 232.7v5M222.8 239v5.1M248.2 228.9v2.5M248.2 232.7v5M248.2 239v5.1M392.6 221.9l-2.3 1.1M421.5 228.9v2.5M421.5 232.7v5M421.5 239v5.1M446.9 228.9v2.5"/>
<path d="M446.9 232.7v5M446.9 239v5.1M87.4 245.4v5M87.4 251.7v2.6M112.8 245.4v5M112.8 251.7v2.6M222.8 245.4v5M222.8 251.7v2.6M248.2 245.4v5M248.2 251.7v2.6M421.5 245.4v5M421.5 251.7v2.6"/>
<path d="M446.9 245.4v5M446.9 251.7v2.6M225.3 338.8l-.8 1.1-1.2 3M229.5 335.2l-2.2 1.3-1.4 1.4M234.9 333.6l-1.6 .2-2.7 .8M236.1 333.6l1.6 .2 2.8 .8M241.5 335.2l2.1 1.3 1.4 1.4M245.7 338.8l.8 1.1 1.2 3M223 344v4.6M223.3 349.6l1.2 3 .8 1.1M225.9 354.6l3.6 2.8M230.6 357.9l2.7 .9 1.6 .1"/>
<path d="M240.5 357.9l-2.8 .9-1.6 .1M245 354.6l-3.5 2.8M247.7 349.6l-1.2 3-.8 1.1M248 344v4.6"/>
</g>
<!-- layer: Visible (ANSI) -->
<g fill="none" stroke="#000" stroke-width=".51">
<path d="M75.8 76.8v6.3h48.6v-6.3M75.8 76.8a6.3 6.3 0 0 1 6.3-6.3l35.9-.1a6.4 6.4 0 0 1 6.3 6.4M211.2 76.8v6.3h48.6v-6.3M217.6 70.4l35.9 .1a6.3 6.3 0 0 1 6.3 6.3M217.6 70.5a6.3 6.3 0 0 0-6.3 6.3M410 76.8v6.3h48.5v-6.3M452.2 70.5a6.3 6.3 0 0 1 6.3 6.3M452.2 70.4l-35.9 .1a6.3 6.3 0 0 0-6.3 6.3M81.6 83.1v9.7M118.6 83.1v9.7M217 83.1v9.7M254 83.1v9.7"/>
<path d="M415.7 83.1v9.7M452.7 83.1v9.7M75.2 144.8l-14.6 33.3M75.8 142.3l-.6 2.5M75.8 142.2v-49.4h48.6v49.4M124.3 142.3l.6 2.5M124.9 144.8l14.7 33.3M210.7 144.8l-14.7 33.3M211.2 142.2v-49.4h48.6v49.4M211.3 142.3l-.6 2.6M259.8 142.3l.6 2.5M260.3 144.8l14.7 33.3"/>
<path d="M410 142.3l-.6 2.6-14.7 33.2M410 142.2v-49.4h48.5v49.4M458.5 142.3l.5 2.5 14.7 33.3M153.5 196.5a6.3 6.3 0 0 1 .4 5.3M153.5 196.5l-10.1-18.4h-86.6l-10.1 18.4a6.3 6.3 0 0 0-.2 5.7l22.5 48.4M182.1 196.5l10.1-18.4h86.6l10.1 18.4a6.3 6.3 0 0 1 .2 5.7M182.1 196.5a6.3 6.3 0 0 0-.2 5.7l22.5 48.4M49 201.9a6.6 6.6 0 0 1 5.2 2.9 19.9 19.9 0 0 1 5.6 13.8 2.14 2.14 0 0 1-2.5 2.4 26.3 26.3 0 0 1-6.4-10.1l-1.9-4.8a4.1 4.1 0 0 1 0-4.2zM153.9 201.8a53.9 53.9 0 0 0-9 19.4l-13.7 29.4M226.4 206a11.4 11.4 0 0 0 18.1 0M227.5 204.8a11.6 11.6 0 0 1 18 2.8 10.2 10.2 0 0 1-10 13.6 10.6 10.6 0 0 1-10.5-12l1.4-3.1zM232.7 202.1a3.4 3.4 0 0 0 5.6 0"/>
<path d="M279.9 204.8a7.1 7.1 0 0 1 5.7-2.9 2.54 2.54 0 0 1 .7 2.9 38.6 38.6 0 0 1-8 15.7 1.97 1.97 0 0 1-2 .7 1.97 1.97 0 0 1-1.5-1.5 14.8 14.8 0 0 1 4-13.6zM289.2 202.2l-22.6 48.4a6.3 6.3 0 0 1-5.8 3.7h-50.6M407.3 203.7a11.4 11.4 0 0 1 16.2 3.9 8.7 8.7 0 0 1-1 11.2 8.7 8.7 0 0 1-11.1 .9 12.1 12.1 0 0 1-5.8-13.6zM414.2 201.9a12.5 12.5 0 0 0 10.6 8.5M462.6 206.1a10.6 10.6 0 0 1 10.8-3.9 5.6 5.6 0 0 1 2.3 7 15.8 15.8 0 0 1-9.4 11.8 6.2 6.2 0 0 1-7.3-6.8 12.7 12.7 0 0 1 3.6-8.1zM69 250.6a6.4 6.4 0 0 0 5.8 3.7M74.8 254.3h50.6M131.2 250.6a6.4 6.4 0 0 1-5.8 3.7M204.5 250.6a6.3 6.3 0 0 0 5.7 3.7M465.3 250.6l22.5-48.4a6.5 6.5 0 0 0-.1-5.7l-10.2-18.4h-86.6l-10.1 18.4a6 6 0 0 0 .9 7.2 51.4 51.4 0 0 1 7.7 17.5l13.8 29.4a6.3 6.3 0 0 0 5.7 3.7h50.6a6.3 6.3 0 0 0 5.7-3.7M225.6 296.1a15.6 15.6 0 0 1 16.6-2.3 6.8 6.8 0 0 1 4.1 4.1 2.94 2.94 0 0 1-2.5 2.6 34 34 0 0 1-16.5 0 2.58 2.58 0 0 1-2.3-1.7 2.58 2.58 0 0 1 .6-2.7zM275.1 317.7a3.7 3.7 0 0 1 4.8 .7 16.8 16.8 0 0 1 6.1 16.1 2.87 2.87 0 0 1-3.4 2.5 12.7 12.7 0 0 1-5.2-6.7l-1.5-3.5-1.1-3.4a6.8 6.8 0 0 1 .3-5.7z"/>
<path d="M289.8 346.3a54.3 54.3 0 0 0-80.4-47.6 54.3 54.3 0 0 0-3.1 93.3 54.3 54.3 0 0 0 83.3-42l.2-3.7M269.4 375.7l1.4-1.3a11.1 11.1 0 0 1 5.8-3.2 2.62 2.62 0 0 1 2.3 3.4 16.3 16.3 0 0 1-12.5 13.3 2.76 2.76 0 0 1-3.2-.9 2.76 2.76 0 0 1-.1-3.3l2.5-3.9zM209.2 387.5a8.2 8.2 0 0 1 7.5-.3 27.4 27.4 0 0 1 11.8 5.8 2.32 2.32 0 0 1-.8 3.8 15.6 15.6 0 0 1-16.4-3.5 4.8 4.8 0 0 1-2.1-5.8z"/>
<circle cx="235.5" cy="346.3" r="9.9"/>
</g>
<!-- layer: Border (ANSI) -->
<g fill="none" stroke="#000" stroke-width=".7">
<path d="M139.7 5.6v7.1M279.4 6.3v6.4l-2.2-3.8h4.4l-2.2 3.8 2.2-3.8M419.1 5.6v7.1M11.9 107.9h7.1M539.8 107.9h7.1M12.7 215.9h6.3l-3.8-2.2v4.4l3.8-2.2-3.8 2.2M546.1 215.9h-6.3l3.8-2.2v4.4l-3.8-2.2 3.8 2.2M11.9 323.8h7.1M539.8 323.8h7.1M19 419.1v-406.4h520.8v406.4h-520.8h520.8M139.7 419.1v7.1M419.1 419.1v7.1"/>
<path d="M281.6 422.9l-2.2-3.8 2.2 3.8h-4.4l2.2-3.8v6.3"/>
</g>
<!-- layer: Title (ANSI) -->
<g fill="none" stroke="#000" stroke-width=".4">
<path d="M387.3 355.6v63.5M412.7 355.6v63.5M342.9 365.1h69.8M342.9 374.6h69.8M412.7 371.3h127.1M342.9 384.2h69.8M342.9 393.7h69.8M342.9 412.7h196.9M342.9 403.2h69.8M412.7 400h127.1M425.4 400v12.7M441.2 412.7v6.4"/>
<path d="M450.8 400v12.7M488.9 412.7v6.4M527 400v12.7"/>
</g>
<path d="M342.9 355.6h196.9v63.5h-196.9z" fill="none" stroke="#000" stroke-width=".51"/>
<!-- layer: Symbol (ANSI) -->
<g fill="none" stroke="#000" stroke-width=".4">
<path d="M434.2 38.4h3l.2 77M436.9 112.9h1l-.5 2.5zM225.6 250.5h2.5l-.2 1zM225.6 250.5l71.3 13.6h2.9M118.6 292.5h3l110.7 37.1M117.9 304h3l136.3 36.4M118.2 311.2h3l125.9 50.4M316.2 316.5h-2.5l-51.1 41.3M317.4 308.2h-2.5l-51.2 25.6M116.2 323.3h3l108.1 36.3M230.1 328.3l2.2 1.3-2.5-.4zM246.1 320.7l2.5-.3-.1 1z"/>
<path d="M246.1 320.7l69.7 4.9M254.9 339.3l2.3 1.1-2.6-.2zM263.7 333.8l2-1.5 .5 .9zM225.1 358.3l2.2 1.3-2.5-.3zM264.3 355.9l.6 .8-2.3 1.1zM217.4 372.8l2.5-.1-2.3 1.1zM219.9 372.7l-46.5 11.7h-2.5M245 360.2l2.1 1.4-2.5-.5z"/>
</g>
<g fill="#000">
<path d="M436.9 112.9h1l-.5 2.5z" fill-rule="evenodd"/>
<path d="M225.6 250.5h2.5l-.2 1z" fill-rule="evenodd"/>
<path d="M230.1 328.3l2.2 1.3-2.5-.4z" fill-rule="evenodd"/>
<path d="M246.1 320.7l2.5-.3-.1 1z" fill-rule="evenodd"/>
<path d="M263.7 333.8l2-1.5 .5 .9z" fill-rule="evenodd"/>
<path d="M225.1 358.3l2.2 1.3-2.5-.3z" fill-rule="evenodd"/>
<path d="M254.9 339.3l2.3 1.1-2.6-.2z" fill-rule="evenodd"/>
<path d="M264.3 355.9l.6 .8-2.3 1.1z" fill-rule="evenodd"/>
<path d="M217.4 372.8l2.5-.1-2.3 1.1z" fill-rule="evenodd"/>
<path d="M245 360.2l2.1 1.4-2.5-.5z" fill-rule="evenodd"/>
</g>
<!-- layer: Dimension (ANSI) -->
<g fill="none" stroke="#000" stroke-width=".4">
<path d="M181.3 9.3l2.5-.5v1zM181.3 9.3h39.2M181.3 6.2v191.5M243 9.3h46.8M287.2 8.8l2.6 .5-2.6 .5zM289.8 6.2v53.1M211.2 35.6l2.5-.5v.9zM211.2 35.6h24.9M211.2 32.4v58.8M254 35.6h5.8M257.3 35.1l2.5 .5-2.5 .4zM259.8 32.4v58.8"/>
<path d="M217 54l2.5-.5v1zM217 54h3.3M217 50.8v30.7M238.2 54h15.8M251.5 53.5l2.5 .5-2.5 .5zM254 50.8v30.7M259.8 57.1l2.5-.4v1zM259.8 57.1h8.8M286.4 57.1h3.4M287.2 56.7l2.6 .4-2.6 .6zM255 70.4h45.5M289.8 67.2v25.7"/>
<path d="M297.3 70.4l.5 2.6h-1zM297.3 67.2v15.9M315.3 79.9v12.9M261.4 83.1h57.1M261.4 92.8h57.1M289.4 92.8l.5 2.5h-.9zM289.4 92.8v20.7M289.8 95.2v18.3M296.8 80.6h1l-.5 2.5zM314.8 90.3h1l-.5 2.5zM315.3 83.1l.5 2.6h-1zM289 139.8h.9l-.5 2.4z"/>
<path d="M289.4 121.5v20.7M289.8 121.5v18.4M261.4 142.2h52.1M289.8 142.2v55.5M310.3 142.2l.5 2.6h-1zM310.3 142.2v22.5M310.3 172.7v26.6M291.3 199.3h31.7M309.8 196.8h1l-.5 2.5zM319.8 199.3l.6 2.5h-1.1zM319.8 199.3v21.4M319.8 228.6v25.7"/>
<path d="M262.4 254.3h60.6M319.3 251.8h1.1l-.6 2.5zM250 271.4l8.3 3M256.1 273l2.2 1.4-2.5-.4zM259.4 271.4l-26.5 72.8M264.3 276.5l2.5 .4-.4 1zM264.3 276.5l4.7 1.8M265.4 273.6l-16.9 46.3M247.8 321.9l-10.4 28.5"/>
</g>
<g fill="#000">
<path d="M181.3 9.3l2.5-.5v1z" fill-rule="evenodd"/>
<path d="M287.2 8.8l2.6 .5-2.6 .5z" fill-rule="evenodd"/>
<path d="M211.2 35.6l2.5-.5v.9z" fill-rule="evenodd"/>
<path d="M257.3 35.1l2.5 .5-2.5 .4z" fill-rule="evenodd"/>
<path d="M217 54l2.5-.5v1z" fill-rule="evenodd"/>
<path d="M251.5 53.5l2.5 .5-2.5 .5z" fill-rule="evenodd"/>
<path d="M259.8 57.1l2.5-.4v1z" fill-rule="evenodd"/>
<path d="M287.2 56.7l2.6 .4-2.6 .6z" fill-rule="evenodd"/>
<path d="M297.3 70.4l.5 2.6h-1z" fill-rule="evenodd"/>
<path d="M289.4 92.8l.5 2.5h-.9z" fill-rule="evenodd"/>
<path d="M296.8 80.6h1l-.5 2.5z" fill-rule="evenodd"/>
<path d="M314.8 90.3h1l-.5 2.5z" fill-rule="evenodd"/>
<path d="M315.3 83.1l.5 2.6h-1z" fill-rule="evenodd"/>
<path d="M289 139.8h.9l-.5 2.4z" fill-rule="evenodd"/>
<path d="M310.3 142.2l.5 2.6h-1z" fill-rule="evenodd"/>
<path d="M309.8 196.8h1l-.5 2.5z" fill-rule="evenodd"/>
<path d="M319.8 199.3l.6 2.5h-1.1z" fill-rule="evenodd"/>
<path d="M319.3 251.8h1.1l-.6 2.5z" fill-rule="evenodd"/>
<path d="M256.1 273l2.2 1.4-2.5-.4z" fill-rule="evenodd"/>
<path d="M264.3 276.5l2.5 .4-.4 1z" fill-rule="evenodd"/>
</g>
<g font-size="8.4">
<text x="67.6" y="11.7">4</text>
<text x="207.3" y="11.7">3</text>
<text x="347" y="11.7">2</text>
<text x="486.7" y="11.7">1</text>
<text x="221.3" y="12.4">1.067</text>
<text x="236.9" y="38.6">.478</text>
<text x="12.1" y="57">D</text>
<text x="221.1" y="57">.364</text>
<text x="541" y="57">D</text>
<text x="269.4" y="60.2">.295</text>
<text x="289.2" y="66.4">.125</text>
<text x="307.2" y="79.1">.095</text>
<text x="281.3" y="120.6">.487</text>
<text x="12.4" y="165">C</text>
<text x="541.3" y="165">C</text>
<text x="302.2" y="171.7">.562</text>
<text x="311.7" y="227.6">.541</text>
<text x="300.7" y="267.1">1/4-20 UNC - 2B ↧ .250</text>
<text x="12.5" y="272.9">B</text>
<text x="232.9" y="271.1">.063</text>
<text x="541.3" y="272.9">B</text>
<text x="318.1" y="311.3">1/4-28 UNF - 2B ↧ .250</text>
<text x="317" y="319.6">1/4-28 UNF - 2B ↧ .250</text>
<text x="316.6" y="328.7">1/4-28 UNF - 2B ↧ .250</text>
<text x="12.4" y="380.9">A</text>
<text x="541.3" y="380.9">A</text>
<text x="81.1" y="387.4">1/4-28 UNF - 2B ↧ .250</text>
<text x="423.1" y="418.3">4 : 1</text>
<text x="502.6" y="418.3">1</text>
<text x="519.3" y="418.3">1</text>
<text x="67.6" y="426.2">4</text>
<text x="207.3" y="426.2">3</text>
<text x="347" y="426.2">2</text>
<text x="486.7" y="426.2">1</text>
</g>
<g font-size="8">
<text x="377.1" y="41.4">⌀.063 ↧ 1.200</text>
<text x="66.1" y="295.5">⌀.063 ↧ .550</text>
<text x="65.4" y="307">⌀.063 ↧ .550</text>
<text x="65.7" y="314.3">⌀.063 ↧ .550</text>
<text x="63.7" y="326.3">⌀.063 ↧ .550</text>
</g>
<g font-size="6.3">
<text x="413.5" y="388.6">AFL Catch Piston Type X</text>
<text x="417.2" y="410.6">C</text>
<text x="451.6" y="410.7">Piston-Xray-Drawing</text>
</g>
<g font-size="4.4">
<text x="343.7" y="363.5">Beaucage</text>
<text x="388.1" y="363.7">12/19/2023</text>
</g>
<g font-size="3.5">
<text x="343.7" y="358.9">DRAWN</text>
<text x="343.7" y="368.5">CHECKED</text>
<text x="413.5" y="374.6">TITLE</text>
<text x="343.7" y="378">QA</text>
<text x="343.7" y="387.5">MFG</text>
<text x="343.7" y="397.1">APPROVED</text>
<text x="415.5" y="403.4">SIZE</text>
<text x="451.6" y="403.4">DWG NO</text>
<text x="530.3" y="403.4">REV</text>
<text x="413.5" y="416.1">SCALE</text>
<text x="489.7" y="418.3">SHEET</text>
<text x="512.4" y="418.3">OF</text>
</g>
</svg>
